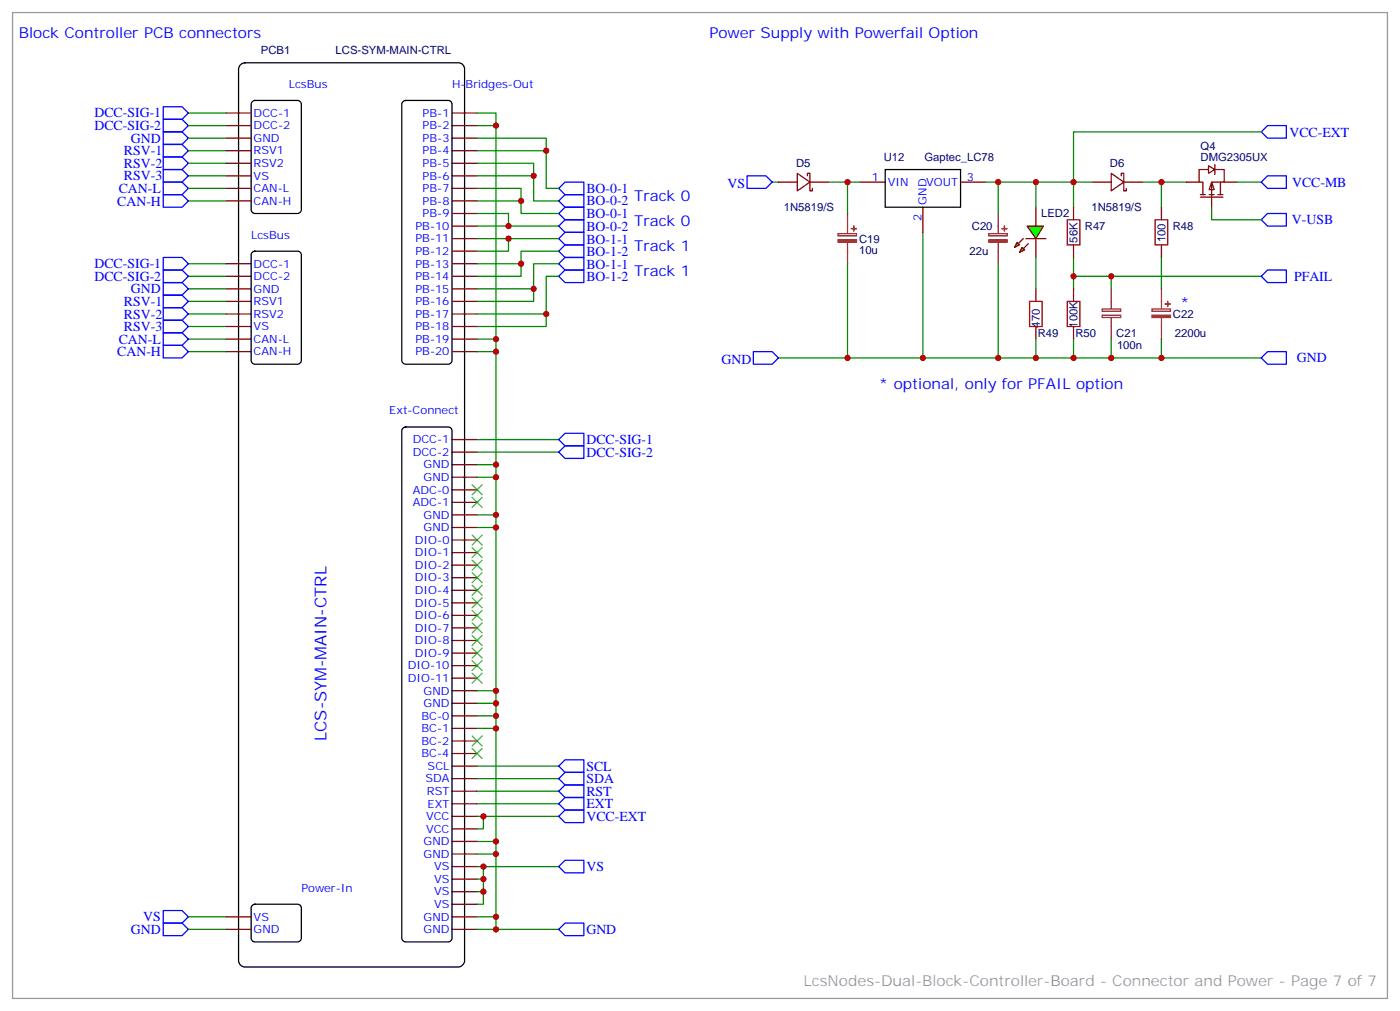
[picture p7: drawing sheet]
<svg xmlns="http://www.w3.org/2000/svg" width="393mm" height="284mm" viewBox="0 0 393 284" stroke-linecap="round" stroke-linejoin="round" font-family="sans-serif">
<path d="M356.1 35.3h5.3v3.5h-5.3l-1.7-1.8zM209.9 49.4h5.3l1.8 1.8-1.8 1.7h-5.3zM356.1 60h5.3v3.5h-5.3l-1.7-1.8zM356.1 75.8h5.3v3.6h-5.3l-1.7-1.8zM211.7 98.8h5.3l1.7 1.7-1.7 1.8h-5.3zM356.1 98.8h5.3v3.5h-5.3l-1.7-1.8z" fill="none" stroke="#00f" stroke-width=".35"/>
<path d="M238.1 60v5.6M280.5 60v5.6M235.5 65.6h5.2v.7h-5.2zM238.1 68.1v6M277.8 65.6h5.2v.7h-5.2zM280.5 68.1v6M309.7 88.5h5.2v.7h-5.2zM309.7 86.8h5.2v.6h-5.2zM312.2 81.1v5.7M312.2 89.3v5.9" fill="none" stroke="#8c2424" stroke-width=".35"/>
<g fill="#8c2424" stroke="#8c2424" stroke-width=".35">
<path d="M277.8 67.4h5.2v.6h-5.2z"/>
<path d="M281.5 64.2h1.4z"/>
<path d="M282.2 63.5v1.4z"/>
<path d="M235.5 67.4h5.2v.6h-5.2z"/>
<path d="M239.2 64.2h1.4z"/>
<path d="M239.9 63.5v1.4z"/>
</g>
<g fill="none" stroke="#008700" stroke-width=".35">
<path d="M354.5 37h-52.9v14.2M217 51.2h1.7M232.8 51.2h8.9M238.1 51.2v8.8M276.9 51.2h3.6M301.6 51.2h-21.1v8.8M301.6 51.2v7M301.6 51.2h5.3M321 51.2h12.4M326.3 51.2v7M238.1 74.1v26.4M259.3 65.3v35.2"/>
<path d="M280.5 74.1v26.4M301.6 72.3v8.8M301.6 77.6h52.9M312.2 77.6v3.5M326.3 72.3v8.8M301.6 95.2v5.3M312.2 95.2v5.3M326.3 95.2v5.3M218.7 100.5h135.8"/>
</g>
<path d="M299.9 61.7h3.5v7.1h-3.5zM324.6 61.7h3.5v7.1h-3.5zM299.9 84.7h3.5v7h-3.5z" fill="none" stroke="#a10000" stroke-width=".35"/>
<g fill="none" stroke="#870000" stroke-width=".35">
<path d="M218.7 51.2h5.3M224 48.7l3.5 2.5-3.5 2.4zM226.8 49.4v-.7h.7v4.9h.7v-.7M227.5 51.2h5.3M241.7 51.2h7M259.3 58.2v7.1M269.9 51.2h7M301.6 58.2v3.5M306.9 51.2h5.3M312.2 48.7l3.5 2.5-3.5 2.4zM315 49.4v-.7h.7v4.9h.7v-.7M315.7 51.2h5.3"/>
<path d="M326.3 58.2v3.5M341.3 46.2v2.8M301.6 68.8v3.5M326.3 68.8v3.5M301.6 81.1v3.6M301.6 91.7v3.5"/>
</g>
<path d="M248.7 47.6h21.2v10.6h-21.2z" fill="none" stroke="#000" stroke-width=".35"/>
<path d="M339.5 46.6l1.8 1-1.8 1.1z" fill="#fff" stroke="#870000" stroke-width=".35"/>
<path d="M291 58.2v5.3M333.4 51.2h3.5M337.3 54.7h1.4M337.3 55.4h6.3M339.4 47.6h-2.5v3.6h1.1v3.5M339.7 54.7h1.4M340.4 51.2l.7 2.1h-1.4zM341.5 47.6h2.5v3.6h-3.6v7M342.2 54.7h1.4M342.9 51.2v3.5M344 51.2h3.5M291 67v5.3" fill="none" stroke="#870000" stroke-width=".35"/>
<path d="M340.4 58.2v3.5h14.1M347.5 51.2h7" fill="none" stroke="#008700" stroke-width=".35"/>
<path d="M157 52.9l1.7-1.7h5.3v3.5h-5.3zM157 56.4l1.7-1.7h5.3v3.5h-5.3zM158.7 58.2h5.3v3.5h-5.3l-1.7-1.7zM356.1 49.4h5.3v3.5h-5.3l-1.7-1.7zM157 67l1.7-1.7h5.3v3.5h-5.3zM157 70.6l1.7-1.8h5.3v3.5h-5.3zM157 74.1l1.7-1.8h5.3v3.5h-5.3zM157 77.6l1.7-1.8h5.3v3.6h-5.3zM157 63.5l1.7-1.8h5.3v3.6h-5.3z" fill="none" stroke="#00f" stroke-width=".35"/>
<path d="M323.7 86.8h5.2v.6h-5.2zM326.3 81.1v5.7M326.3 89.3v5.9" fill="none" stroke="#8c2424" stroke-width=".35"/>
<g fill="#8c2424" stroke="#8c2424" stroke-width=".35">
<path d="M323.7 88.5h5.2v.7h-5.2z"/>
<path d="M327.4 85.4h1.4z"/>
<path d="M328 84.7l.1 1.4z"/>
</g>
<g fill="#0f0" stroke="#870000" stroke-width=".35">
<path d="M287.2 69.5l.7 .7-1.4 .7z"/>
<path d="M285.8 68.1l.7 .7-1.5 .7z"/>
</g>
<g fill="#870000" stroke="#870000" stroke-width=".35">
<path d="M288.9 68.4l-1.4 1.4z"/>
<path d="M287.5 67l-1.4 1.4z"/>
</g>
<path d="M288.2 67h5.7z" fill="#f00" stroke="#870000" stroke-width=".35"/>
<path d="M288.6 63.5h4.6l-2.2 3.5z" fill="#0f0" stroke="#870000" stroke-width=".35"/>
<path d="M289.3 84.7h3.5v7h-3.5z" fill="none" stroke="#a10000" stroke-width=".35"/>
<path d="M291 81.1v3.6M291 91.7v3.5" fill="none" stroke="#870000" stroke-width=".35"/>
<path d="M291 51.2v7M291 72.3v8.8M291 95.2v5.3" fill="none" stroke="#008700" stroke-width=".35"/>
<path d="M3.5 3.5h386.3v277h-386.3z" fill="none" stroke="#999" stroke-width=".35"/>
<path d="M67.6 18.2l1.2-.6h60a1.76 1.76 0 0 1 1.7 1.8v250.5a1.89 1.89 0 0 1-1.7 1.7h-60a1.89 1.89 0 0 1-1.8-1.7v-250.5z" fill="#fff" stroke="#000" stroke-width=".35"/>
<path d="M70.8 28.7l.8-.5h12l.6 .2 .4 .5 .1 30-.3 .6-.5 .4-12.3 .1-.6-.3-.4-.5v-29.9zM113.1 28.7l.8-.5h12l.7 .2 .3 .5 .1 72.3-.2 .7-.9 .4h-12l-.6-.2-.4-.9v-71.9zM70.8 71l.8-.4h12l.6 .2 .4 .5 .1 29.9-.3 .7-.5 .4h-12.3l-.6-.2-.4-.6v-29.9zM113.1 120.4l.8-.5h12l.7 .2 .4 .9v142.5l-.2 .7-.9 .4h-12l-.6-.3-.4-.8v-142.5zM70.8 254.4l.8-.4h12l.6 .2 .5 .9v8.4l-.3 .7-.8 .4h-12l-.6-.3-.4-.8v-8.4z" fill="none" stroke="#000" stroke-width=".35"/>
<g fill="none" stroke="#870000" stroke-width=".35">
<path d="M63.5 31.8h7.1M63.5 35.3h7.1M63.5 38.8h7.1M127 31.8h7.1M127 35.3h7.1M127 38.8h7.1M63.5 42.3h7.1M63.5 45.9h7.1M63.5 49.4h7.1M63.5 52.9h7.1M63.5 56.4h7.1M127 42.3h7.1"/>
<path d="M127 45.9h7.1M127 49.4h7.1M127 52.9h7.1M127 56.4h7.1M127 60h7.1M63.5 77.6h7.1M63.5 74.1h7.1M127 77.6h7.1M127 74.1h7.1M127 63.5h7.1M127 67h7.1M127 70.6h7.1"/>
<path d="M63.5 98.8h7.1M63.5 95.2h7.1M63.5 91.7h7.1M63.5 88.2h7.1M63.5 84.7h7.1M63.5 81.1h7.1M127 98.8h7.1M127 95.2h7.1M127 91.7h7.1M127 88.2h7.1M127 84.7h7.1M127 81.1h7.1"/>
<path d="M127 123.5h7.1M127 127h7.1M127 130.5h7.1M127 134.1h7.1M127 137.6h7.1M127 141.1h7.1M127 144.6h7.1M127 148.2h7.1M127 151.7h7.1M127 155.2h7.1M127 158.8h7.1M127 162.3h7.1"/>
<path d="M127 165.8h7.1M127 169.3h7.1M127 172.9h7.1M127 176.4h7.1M127 179.9h7.1M127 183.4h7.1M127 187h7.1M127 190.5h7.1M127 194h7.1M127 197.6h7.1M127 201.1h7.1M127 204.6h7.1"/>
<path d="M127 208.1h7.1M127 211.7h7.1M127 215.2h7.1M127 218.7h7.1M127 222.2h7.1M127 225.8h7.1M127 229.3h7.1M127 232.8h7.1M127 236.4h7.1M127 239.9h7.1M63.5 257.5h7.1M127 257.5h7.1"/>
<path d="M127 243.4h7.1M127 246.9h7.1M127 250.5h7.1M127 254h7.1M63.5 261.1h7.1M127 261.1h7.1"/>
</g>
<g fill="none" stroke="#008700" stroke-width=".35">
<path d="M52.9 38.8h10.6M52.9 35.3h10.6M52.9 31.8h10.6M134.1 31.8h5.2v98.7M134.1 38.8h19.4v14.1h3.5M134.1 35.3h5.2M52.9 56.4h10.6M52.9 52.9h10.6M52.9 45.9h10.6M52.9 42.3h10.6M52.9 49.4h10.6M134.1 45.9h15.8v10.5h7.1"/>
<path d="M134.1 49.4h15.8M134.1 52.9h12.3v7.1h10.6M134.1 60h8.8v3.5h14.1M134.1 42.3h19.4M134.1 56.4h12.3M52.9 74.1h10.6M52.9 77.6h10.6M134.1 63.5h8.8M134.1 67h22.9M142.9 67v3.6h-8.8M146.4 74.1v3.5h-12.3M157 70.6h-10.6v3.5h-12.3"/>
<path d="M157 74.1h-7.1v7h-15.8M157 77.6h-3.5v10.6h-19.4M52.9 81.1h10.6M52.9 84.7h10.6M52.9 88.2h10.6M52.9 95.2h10.6M52.9 98.8h10.6M52.9 91.7h10.6M134.1 95.2h5.2M134.1 98.8h5.2M149.9 81.1v3.6h-15.8M153.5 88.2v3.5h-19.4"/>
<path d="M134.1 130.5h5.2v130.6M134.1 134.1h5.2M134.1 127h22.9M134.1 123.5h22.9M134.1 148.2h5.2M134.1 144.6h5.2M134.1 197.6h5.2M134.1 194h5.2M134.1 204.6h5.2M134.1 201.1h5.2M134.1 218.7h22.9M134.1 215.2h22.9"/>
<path d="M134.1 239.9h5.2M134.1 236.4h5.2M134.1 222.2h22.9M134.1 229.3h22.9M134.1 225.8h22.9M135.8 229.3v3.5h-1.7M52.9 257.5h10.6M134.1 243.4h1.7v10.6h-1.7M134.1 246.9h1.7M134.1 250.5h1.7M134.1 257.5h5.2M135.8 243.4h21.2"/>
<path d="M52.9 261.1h10.6M134.1 261.1h22.9"/>
</g>
<g fill="none" stroke="#00f" stroke-width=".35">
<path d="M45.9 37h5.3l1.7 1.8-1.7 1.8h-5.3zM45.9 33.5h5.3l1.7 1.8-1.7 1.7h-5.3zM45.9 30h5.3l1.7 1.8-1.7 1.7h-5.3zM45.9 47.6h5.3l1.7 1.8-1.7 1.8h-5.3zM45.9 54.7h5.3l1.7 1.7-1.7 1.8h-5.3zM45.9 51.2h5.3l1.7 1.7-1.7 1.8h-5.3zM45.9 44.1h5.3l1.7 1.8-1.7 1.7h-5.3zM45.9 40.6h5.3l1.7 1.7-1.7 1.8h-5.3zM45.9 72.3h5.3l1.7 1.8-1.7 1.7h-5.3zM45.9 75.8h5.3l1.7 1.8-1.7 1.8h-5.3zM45.9 79.4h5.3l1.7 1.7-1.7 1.8h-5.3zM45.9 90h5.3l1.7 1.7-1.7 1.8h-5.3z"/>
<path d="M45.9 82.9h5.3l1.7 1.8-1.7 1.7h-5.3zM45.9 86.4h5.3l1.7 1.8-1.7 1.8h-5.3zM45.9 93.5h5.3l1.7 1.7-1.7 1.8h-5.3zM45.9 97h5.3l1.7 1.8-1.7 1.7h-5.3zM157 127l1.7-1.8h5.3v3.6h-5.3zM157 123.5l1.7-1.8h5.3v3.5h-5.3zM157 218.7l1.7-1.7h5.3v3.5h-5.3zM157 215.2l1.7-1.8h5.3v3.6h-5.3zM157 222.2l1.7-1.7h5.3v3.5h-5.3zM157 229.3l1.7-1.8h5.3v3.6h-5.3zM158.7 224h5.3v3.5h-5.3l-1.7-1.7zM45.9 259.3h5.3l1.7 1.8-1.7 1.7h-5.3z"/>
<path d="M45.9 255.8h5.3l1.7 1.7-1.7 1.8h-5.3zM157 243.4l1.7-1.7h5.3v3.5h-5.3zM157 261.1l1.7-1.8h5.3v3.5h-5.3z"/>
</g>
<g fill="none" stroke="#3c3" stroke-width=".35">
<path d="M132.6 139.7l2.9 2.8M132.6 136.2l2.9 2.8M135.5 139.7l-2.9 2.8M135.5 136.2l-2.9 2.8M132.6 157.3l2.9 2.9M132.6 153.8l2.9 2.8M132.6 150.3l2.9 2.8M135.5 157.3l-2.9 2.9M135.5 153.8l-2.9 2.8M135.5 150.3l-2.9 2.8M132.6 178.5l2.9 2.8M132.6 175l2.9 2.8"/>
<path d="M132.6 171.4l2.9 2.9M132.6 167.9l2.9 2.8M132.6 164.4l2.9 2.8M132.6 160.9l2.9 2.8M135.5 178.5l-2.9 2.8M135.5 175l-2.9 2.8M135.5 171.4l-2.9 2.9M135.5 167.9l-2.9 2.8M135.5 164.4l-2.9 2.8M135.5 160.9l-2.9 2.8M132.6 189.1l2.9 2.8M132.6 185.6l2.9 2.8"/>
<path d="M132.6 182l2.9 2.9M135.5 189.1l-2.9 2.8M135.5 185.6l-2.9 2.8M135.5 182l-2.9 2.9M132.6 210.3l2.9 2.8M132.6 206.7l2.9 2.8M135.5 210.3l-2.9 2.8M135.5 206.7l-2.9 2.8"/>
</g>
<g fill="#c00">
<circle cx="312.2" cy="100.5" r=".88"/>
<circle cx="326.3" cy="100.5" r=".88"/>
<circle cx="301.6" cy="100.5" r=".88"/>
<circle cx="238.1" cy="100.5" r=".88"/>
<circle cx="312.2" cy="77.6" r=".88"/>
<circle cx="326.3" cy="51.2" r=".88"/>
<circle cx="238.1" cy="51.2" r=".88"/>
<circle cx="259.3" cy="100.5" r=".88"/>
<circle cx="301.6" cy="77.6" r=".88"/>
<circle cx="280.5" cy="100.5" r=".88"/>
<circle cx="301.6" cy="51.2" r=".88"/>
<circle cx="280.5" cy="51.2" r=".88"/>
<circle cx="291" cy="100.5" r=".88"/>
<circle cx="291" cy="51.2" r=".88"/>
<circle cx="139.3" cy="204.6" r=".88"/>
<circle cx="139.3" cy="201.1" r=".88"/>
<circle cx="135.8" cy="243.4" r=".88"/>
<circle cx="135.8" cy="246.9" r=".88"/>
<circle cx="135.8" cy="250.5" r=".88"/>
<circle cx="135.8" cy="229.3" r=".88"/>
<circle cx="139.3" cy="261.1" r=".88"/>
<circle cx="139.3" cy="257.5" r=".88"/>
<circle cx="139.3" cy="239.9" r=".88"/>
<circle cx="139.3" cy="236.4" r=".88"/>
<circle cx="139.3" cy="197.6" r=".88"/>
<circle cx="139.3" cy="194" r=".88"/>
<circle cx="139.3" cy="148.2" r=".88"/>
<circle cx="139.3" cy="144.6" r=".88"/>
<circle cx="139.3" cy="134.1" r=".88"/>
<circle cx="139.3" cy="130.5" r=".88"/>
<circle cx="139.3" cy="35.3" r=".88"/>
<circle cx="139.3" cy="95.2" r=".88"/>
<circle cx="139.3" cy="98.8" r=".88"/>
<circle cx="153.5" cy="42.3" r=".88"/>
<circle cx="149.9" cy="49.4" r=".88"/>
<circle cx="146.4" cy="56.4" r=".88"/>
<circle cx="142.9" cy="63.5" r=".88"/>
<circle cx="142.9" cy="67" r=".88"/>
<circle cx="146.4" cy="74.1" r=".88"/>
<circle cx="149.9" cy="81.1" r=".88"/>
<circle cx="153.5" cy="88.2" r=".88"/>
</g>
<text font-size="4.6" fill="#00f" x="91.7" y="208.1" transform="rotate(-90 91.7 208.1)">LCS-SYM-MAIN-CTRL</text>
<g font-size="4.2" fill="#00f">
<text x="5.3" y="10.6">Block Controller PCB connectors</text>
<text x="199.3" y="10.6">Power Supply with Powerfail Option</text>
<text x="178.2" y="56.4">Track 0</text>
<text x="178.2" y="63.5">Track 0</text>
<text x="178.2" y="70.6">Track 1</text>
<text x="178.2" y="77.6">Track 1</text>
<text x="331.6" y="86.4">*</text>
<text x="246.9" y="109.4">* optional, only for PFAIL option</text>
</g>
<text font-size="4.2" fill="#999" x="225.8" y="276.9">LcsNodes-Dual-Block-Controller-Board - Connector and Power - Page 7 of 7</text>
<g font-size="3.9" fill="#00f">
<text x="26.5" y="33">DCC-SIG-1</text>
<text x="26.5" y="36.5">DCC-SIG-2</text>
<text x="36.8" y="40.1">GND</text>
<text x="362.3" y="38.3">VCC-EXT</text>
<text x="34.8" y="47.1">RSV-2</text>
<text x="34.8" y="43.6">RSV-1</text>
<text x="34.8" y="50.6">RSV-3</text>
<text x="204.4" y="52.9">VS</text>
<text x="363" y="52.4">VCC-MB</text>
<text x="32.9" y="57.7">CAN-H</text>
<text x="33.4" y="54.2">CAN-L</text>
<text x="164.7" y="54.1">BO-0-1</text>
<text x="164.7" y="57.7">BO-0-2</text>
<text x="164.7" y="64.9">BO-0-2</text>
<text x="164.7" y="61.4">BO-0-1</text>
<text x="362.9" y="63">V-USB</text>
<text x="164.7" y="68.4">BO-1-1</text>
<text x="164.7" y="71.9">BO-1-2</text>
<text x="26.5" y="75.3">DCC-SIG-1</text>
<text x="164.7" y="75.5">BO-1-1</text>
<text x="26.5" y="78.9">DCC-SIG-2</text>
<text x="36.8" y="82.4">GND</text>
<text x="164.7" y="78.9">BO-1-2</text>
<text x="363.6" y="78.9">PFAIL</text>
<text x="34.8" y="85.9">RSV-1</text>
<text x="34.8" y="89.5">RSV-2</text>
<text x="34.8" y="93">RSV-3</text>
<text x="32.9" y="100.1">CAN-H</text>
<text x="33.4" y="96.5">CAN-L</text>
<text x="364.4" y="101.8">GND</text>
<text x="202.8" y="102.3">GND</text>
<text x="164.7" y="124.7">DCC-SIG-1</text>
<text x="164.7" y="128.3">DCC-SIG-2</text>
<text x="164.7" y="220">SDA</text>
<text x="164.7" y="216.5">SCL</text>
<text x="164.7" y="223.6">RST</text>
<text x="164.7" y="227.1">EXT</text>
<text x="164.7" y="230.6">VCC-EXT</text>
<text x="164.7" y="244.7">VS</text>
<text x="36.8" y="262.3">GND</text>
<text x="40.2" y="258.8">VS</text>
<text x="164.7" y="262.4">GND</text>
</g>
<g font-size="3.2" fill="#000080">
<text x="73.3" y="15.2">PCB1</text>
<text x="94.3" y="15.2">LCS-SYM-MAIN-CTRL</text>
<text x="223.7" y="46.9">D5</text>
<text x="248.3" y="45.3">U12</text>
<text x="259.7" y="45.3">Gaptec_LC78</text>
<text x="311.9" y="46.9">D6</text>
<text x="337.3" y="45.2">DMG2305UX</text>
<text x="337.3" y="42.1">Q4</text>
<text x="220.2" y="59.2">1N5819/S</text>
<text x="306.6" y="59.2">1N5819/S</text>
<text x="273.1" y="64.6">C20</text>
<text x="292.5" y="61.1">LED2</text>
<text x="304.8" y="64.6">R47</text>
<text x="329.5" y="64.6">R48</text>
<text x="241.4" y="71.4">10u</text>
<text x="241.4" y="68.2">C19</text>
<text x="272.4" y="71.7">22u</text>
<text x="302.8" y="68.2" transform="rotate(-90 302.8 68.2)">56K</text>
<text x="327.5" y="68" transform="rotate(-90 327.5 68)">100</text>
<text x="329.6" y="89.3">C22</text>
<text x="291.5" y="94.7">R49</text>
<text x="292.2" y="92" transform="rotate(-90 292.2 92)">470</text>
<text x="302.1" y="94.7">R50</text>
<text x="302.8" y="92" transform="rotate(-90 302.8 92)">100K</text>
<text x="313.6" y="94.6">C21</text>
<text x="330.1" y="94.6">2200u</text>
<text x="313.8" y="98.2">100n</text>
</g>
<g font-size="3.2" fill="#00f">
<text x="81.1" y="24.7">LcsBus</text>
<text x="127" y="24.7">H-Bridges-Out</text>
<text x="71.3" y="32.8">DCC-1</text>
<text x="118.7" y="32.8">PB-1</text>
<text x="71.3" y="36.3">DCC-2</text>
<text x="71.3" y="39.9">GND</text>
<text x="118.7" y="39.9">PB-3</text>
<text x="118.7" y="36.3">PB-2</text>
<text x="71.3" y="43.4">RSV1</text>
<text x="71.3" y="46.9">RSV2</text>
<text x="118.7" y="46.9">PB-5</text>
<text x="118.7" y="43.4">PB-4</text>
<text x="71.3" y="50.4">VS</text>
<text x="71.3" y="54">CAN-L</text>
<text x="118.7" y="54">PB-7</text>
<text x="118.7" y="50.4">PB-6</text>
<text x="244.9" y="50.8">1</text>
<text x="249.4" y="52.2">VIN</text>
<text x="260.2" y="52.2">VOUT</text>
<text x="271.6" y="50.8">3</text>
<text x="71.3" y="57.5">CAN-H</text>
<text x="118.7" y="57.5">PB-8</text>
<text x="260.3" y="57.5" transform="rotate(-90 260.3 57.5)">GND</text>
<text x="116.7" y="64.6">PB-10</text>
<text x="118.7" y="61">PB-9</text>
<text x="258.9" y="62" transform="rotate(-90 258.9 62)">2</text>
<text x="70.6" y="67">LcsBus</text>
<text x="116.7" y="68.1">PB-11</text>
<text x="116.7" y="71.6">PB-12</text>
<text x="71.3" y="75.1">DCC-1</text>
<text x="116.7" y="75.1">PB-13</text>
<text x="71.3" y="82.2">GND</text>
<text x="71.3" y="78.7">DCC-2</text>
<text x="116.7" y="78.7">PB-14</text>
<text x="116.7" y="82.2">PB-15</text>
<text x="71.3" y="89.3">RSV2</text>
<text x="71.3" y="85.7">RSV1</text>
<text x="116.7" y="85.7">PB-16</text>
<text x="116.7" y="89.3">PB-17</text>
<text x="71.3" y="92.8">VS</text>
<text x="116.7" y="92.8">PB-18</text>
<text x="71.3" y="99.8">CAN-H</text>
<text x="71.3" y="96.3">CAN-L</text>
<text x="116.7" y="96.3">PB-19</text>
<text x="116.7" y="99.8">PB-20</text>
<text x="109.4" y="116.4">Ext-Connect</text>
<text x="116" y="124.5">DCC-1</text>
<text x="116" y="128.1">DCC-2</text>
<text x="119" y="131.6">GND</text>
<text x="119" y="135.1">GND</text>
<text x="116" y="138.6">ADC-0</text>
<text x="116" y="142.2">ADC-1</text>
<text x="119" y="145.7">GND</text>
<text x="119" y="149.2">GND</text>
<text x="116.6" y="152.8">DIO-0</text>
<text x="116.6" y="156.3">DIO-1</text>
<text x="116.6" y="159.8">DIO-2</text>
<text x="116.6" y="163.3">DIO-3</text>
<text x="116.6" y="166.9">DIO-4</text>
<text x="116.6" y="170.4">DIO-5</text>
<text x="116.6" y="173.9">DIO-6</text>
<text x="116.6" y="177.4">DIO-7</text>
<text x="116.6" y="181">DIO-8</text>
<text x="116.6" y="184.5">DIO-9</text>
<text x="114.5" y="188">DIO-10</text>
<text x="114.5" y="191.6">DIO-11</text>
<text x="119" y="195.1">GND</text>
<text x="118.4" y="202.1">BC-0</text>
<text x="119" y="198.6">GND</text>
<text x="118.4" y="205.7">BC-1</text>
<text x="118.4" y="209.2">BC-2</text>
<text x="118.4" y="212.7">BC-4</text>
<text x="119.5" y="219.8">SDA</text>
<text x="120.1" y="216.3">SCL</text>
<text x="120" y="223.3">RST</text>
<text x="120.2" y="226.8">EXT</text>
<text x="119.7" y="230.4">VCC</text>
<text x="119.7" y="233.9">VCC</text>
<text x="119" y="237.4">GND</text>
<text x="119" y="240.9">GND</text>
<text x="122" y="244.5">VS</text>
<text x="84.7" y="250.5">Power-In</text>
<text x="122" y="248">VS</text>
<text x="122" y="251.5">VS</text>
<text x="122" y="255.1">VS</text>
<text x="71.3" y="258.6">VS</text>
<text x="71.3" y="262.1">GND</text>
<text x="119" y="258.6">GND</text>
<text x="119" y="262.1">GND</text>
</g>
</svg>
